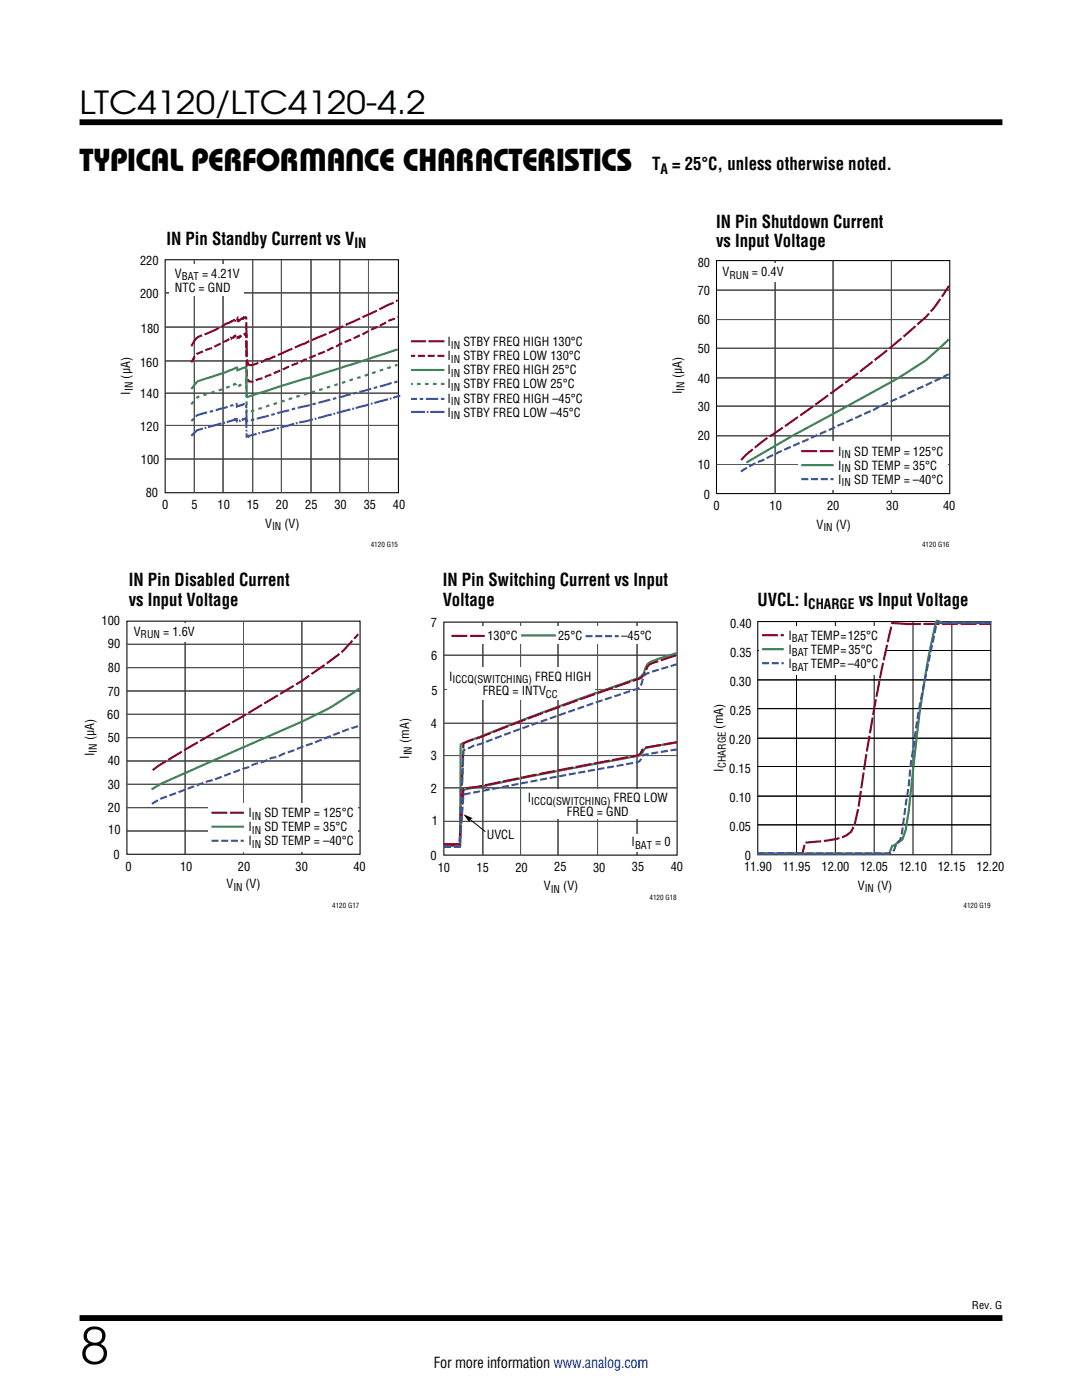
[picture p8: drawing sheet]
<svg xmlns="http://www.w3.org/2000/svg" width="216mm" height="279mm" viewBox="0 0 216 279" stroke-linecap="round" stroke-linejoin="round" font-family="sans-serif">
<path d="M15.9 24.4h184.1M15.9 263h184.1" fill="none" stroke="#000" stroke-width="1.2" stroke-linecap="butt"/>
<path d="M33 51.8h46.5v46.5h-46.5z" fill="none" stroke="#000" stroke-width=".21"/>
<g fill="none" stroke="#000" stroke-width=".2">
<path d="M33 58.4h46.4M38.8 51.8v46.6M44.5 51.8v46.6M50.4 51.8v46.6M56.2 51.8v46.6M62.1 51.8v46.6M67.8 51.8v46.6M73.5 51.8v46.6M33 65.3h46.5M33 72h46.5M33 78.5h46.5M33 84.9h46.5"/>
<path d="M33 91.6h46.5"/>
</g>
<g fill="none" stroke="#58595b" stroke-width=".2">
<path d="M33 58.4h46.4M38.8 51.8v46.6M44.5 51.8v46.6M50.4 51.8v46.6M56.2 51.8v46.6M62.1 51.8v46.6M67.8 51.8v46.6M73.5 51.8v46.6M33 65.3h46.5M33 72h46.5M33 78.5h46.5M33 84.9h46.5"/>
<path d="M33 91.6h46.5"/>
</g>
<path d="M33.7 52.7h14.9v6.3h-14.9z" fill="#fff"/>
<path d="M38.2 69.1l.1-.3a3.1 3.1 0 0 1 2.5-2l2.2-1 2.1-1.2 1.8-.7 .3-.3h.1l.2 .5 .2-.2 1.3-.6 .1 .1 .1 6.7 .2 2.2a.88 .88 0 0 0 1.5 .4l1.5-.5 .9-.5 .6-.1 11.5-5 13.9-6.6M88.7 68.1h-6.7" fill="none" stroke="#910028" stroke-width=".42" stroke-dasharray="3.2 .5" stroke-linecap="butt"/>
<path d="M38.2 72.3l1.2-1.7 2.8-1.1 5.1-2.6 .1 .5 .3-.1 1.3-.7 .1 .2 .3 8.8 .2 .5 .8 .1 2.3-.8 8.1-3.6 .6-.1 .6-.4 3.4-1.4 7-3.2 6.9-3.5M88.7 71h-6.7" fill="none" stroke="#910028" stroke-width=".42" stroke-dasharray="1.4 .5" stroke-linecap="butt"/>
<path d="M79.3 69.7l-8.3 2.8-21.6 6.7-.2-.1-.2-5.8-1.6 .6-.1-.6-2.4 1-3.4 1.1a4.1 4.1 0 0 0-2.5 1.2l-.8 1M82 73.8h6.7" fill="none" stroke="#37864b" stroke-width=".42"/>
<path d="M88.7 76.6h-6.7M38.2 80.7l.6-.8a3.5 3.5 0 0 1 2.3-1.2l2.9-.9 3.2-1.3 .2 .6 1.5-.7 .2 .1v-1.3l.1 7.1 .1 .1 30-9.6" fill="none" stroke="#37864b" stroke-width=".42" stroke-dasharray=".7 .9" stroke-linecap="butt"/>
<path d="M38.2 87l1.2-1.2 7.8-2.2 .1 .5 1.7-.6 .1 .2 .2 3.5 30.6-8.2M88.7 82.2h-6.7" fill="none" stroke="#3a53a4" stroke-width=".42" stroke-dasharray="2.8 .4 .4 .4" stroke-linecap="butt"/>
<path d="M88.7 79.6h-6.7M38.2 84l.4-.4a2.3 2.3 0 0 1 1.8-1l6.7-2 .2 .6 1.7-.7 .1 .3 .1 3.3 30.1-8" fill="none" stroke="#3a53a4" stroke-width=".42" stroke-dasharray=".7 .5 2.5 .5" stroke-linecap="butt"/>
<path d="M143 52h46.5v46.5h-46.5z" fill="none" stroke="#000" stroke-width=".21"/>
<path d="M143 57.9h46.5M154.7 52v46.5M166.2 52v46.5M177.9 52v46.5M143 75.4h46.5M143 69.5h46.5M143 63.8h46.5M143 92.7h46.5M143 87h46.5M143 81.1h46.5" fill="none" stroke="#000" stroke-width=".2"/>
<path d="M143 57.9h46.5M154.7 52v46.5M166.2 52v46.5M177.9 52v46.5M143 75.4h46.5M143 69.5h46.5M143 63.8h46.5M143 92.7h46.5M143 87h46.5M143 81.1h46.5" fill="none" stroke="#58595b" stroke-width=".2"/>
<path d="M159.3 88.2h29.8v9.6h-29.8z" fill="#fff"/>
<path d="M147.8 94.1l3.2-1.8 23.2-10.4 15.1-7.2M159.9 95.6h6.4" fill="none" stroke="#3a53a4" stroke-width=".42" stroke-dasharray="1.4 .5" stroke-linecap="butt"/>
<path d="M189.3 67.7l-4.7 4.3-5.4 3.5-21.1 11.5-9.2 5.3M159.9 92.8h6.4" fill="none" stroke="#37864b" stroke-width=".42"/>
<path d="M147.9 91.8a43.8 43.8 0 0 1 7.9-6.2l5.6-3.9a325.7 325.7 0 0 0 16.2-12.3l6.1-5.2a25.2 25.2 0 0 0 5.7-7.2M159.9 90h6.4" fill="none" stroke="#910028" stroke-width=".42" stroke-dasharray="3.2 .5" stroke-linecap="butt"/>
<path d="M143.5 52.5h13.4v3.8h-13.4z" fill="#fff"/>
<path d="M25.3 124h46.6v46.5h-46.6z" fill="none" stroke="#000" stroke-width=".21"/>
<path d="M25.3 128.6h46.5M25.3 133.2h46.5M25.3 137.9h46.5M36.9 123.9v46.6M48.6 123.9v46.6M60.2 123.9v46.6M25.3 142.6h46.5M25.3 147.2h46.5M25.3 151.9h46.5M25.3 156.5h46.5M25.3 161.2h46.5M25.3 165.8h46.5" fill="none" stroke="#000" stroke-width=".2"/>
<path d="M25.3 128.6h46.5M25.3 133.2h46.5M25.3 137.9h46.5M36.9 123.9v46.6M48.6 123.9v46.6M60.2 123.9v46.6M25.3 142.6h46.5M25.3 147.2h46.5M25.3 151.9h46.5M25.3 156.5h46.5M25.3 161.2h46.5M25.3 165.8h46.5" fill="none" stroke="#58595b" stroke-width=".2"/>
<path d="M41.6 160.4h29.8v9.6h-29.8z" fill="#fff"/>
<path d="M30.3 160.4a15.3 15.3 0 0 1 4.9-2.1l14.5-5.2a6.3 6.3 0 0 1 3-1.1 6.8 6.8 0 0 1 2.9-1.1l1-.5 6-2.1 6.7-2.7 2.2-.7M42.2 167.8h6.5" fill="none" stroke="#3a53a4" stroke-width=".42" stroke-dasharray="1.4 .5" stroke-linecap="butt"/>
<path d="M71.7 137.4a56 56 0 0 1-11.5 6.6l-23.1 10.2a37 37 0 0 0-6.7 3.2l-.2 .1M42.2 165h6.5" fill="none" stroke="#37864b" stroke-width=".42"/>
<path d="M30.5 153.7l1-.8 5.5-3.3 11.6-6.7 11.7-7 1.9-1.4a36.6 36.6 0 0 0 9.1-7.7l.2-.2M42.2 162.2h6.5" fill="none" stroke="#910028" stroke-width=".42" stroke-dasharray="3.2 .5" stroke-linecap="butt"/>
<path d="M26 124.4h13.5v3.6h-13.5z" fill="#fff"/>
<path d="M88.6 124.2h46.5v46.5h-46.5z" fill="none" stroke="#000" stroke-width=".21"/>
<path d="M88.6 130.8h46.4M88.6 137.6h46.5M96.3 124.2v46.5M103.9 124.2v46.4M111.3 124.2v46.4M119.2 124.2v46.5M127.1 124.2v46.5M88.6 144.3h46.5M88.6 150.8h46.5M88.6 157.2h46.5M88.6 163.9h46.5" fill="none" stroke="#000" stroke-width=".2"/>
<path d="M88.6 130.8h46.4M88.6 137.6h46.5M96.3 124.2v46.5M103.9 124.2v46.4M111.3 124.2v46.4M119.2 124.2v46.5M127.1 124.2v46.5M88.6 144.3h46.5M88.6 150.8h46.5M88.6 157.2h46.5M88.6 163.9h46.5" fill="none" stroke="#58595b" stroke-width=".2"/>
<g fill="#fff">
<path d="M96.8 165h6.2v3.1h-6.2z"/>
<path d="M125.6 166.5h8.8v3.5h-8.8z"/>
</g>
<path d="M93.6 163.3l3.3 2.7" fill="none" stroke="#000" stroke-width=".2"/>
<path d="M92.5 162.5l1.8 .8-.5 .2-.1 .6z" fill="#000"/>
<path d="M89.1 125h41.7v3.6h-41.7z" fill="#fff"/>
<path d="M90.1 126.9h6.6" fill="none" stroke="#910028" stroke-width=".42" stroke-dasharray="3.2 .5" stroke-linecap="butt"/>
<path d="M104 126.8h6.9" fill="none" stroke="#37864b" stroke-width=".42"/>
<path d="M116.8 127h6.7" fill="none" stroke="#3a53a4" stroke-width=".42" stroke-dasharray="1.4 .5" stroke-linecap="butt"/>
<g fill="#fff">
<path d="M89.3 133.3h29.4v6.4h-29.4z"/>
<path d="M104.8 157.6h28.9v5.9h-28.9z"/>
</g>
<path d="M135.2 130.3l-2 .6a10.8 10.8 0 0 0-4 1.7l-.3 .6a2.82 2.82 0 0 1-2.4 2.5l-17.6 6.2-16.5 6.5a.43 .43 0 0 0-.5 .5l-.1 19.8h-3.2M135.1 148.2l-5.8 1a2.29 2.29 0 0 0-1.4 1.3l-.9 .4-17 3.2-18.1 3.7-.1 11h-3.2" fill="none" stroke="#37864b" stroke-width=".42"/>
<path d="M88.6 168.5h3.1l.8-20.2 18.9-7.1 15.4-5.5a2.49 2.49 0 0 0 2.2-2.1 2.58 2.58 0 0 1 2.2-1.6l3.9-1.3M88.6 168.6l3.1-.1 .8-11 3.3-.6 14-2.8 16.5-3.2a1.84 1.84 0 0 0 2-1.4 10.3 10.3 0 0 1 3.6-.8l3.3-.6" fill="none" stroke="#910028" stroke-width=".42" stroke-dasharray="3.2 .5" stroke-linecap="butt"/>
<path d="M88.6 169l3.1-.1 .8-19.2 1.1-.4a3.4 3.4 0 0 1 2-.7l10.8-4 19.1-6.6a3.7 3.7 0 0 0 2.3-1.1l.2-.3a3.5 3.5 0 0 1 .9-2.1l6.2-1.9M88.6 169h3.1l.8-10.4 15.2-3 18.5-3.3a1.56 1.56 0 0 0 1.9-1.3l.6-.4 6.4-1" fill="none" stroke="#3a53a4" stroke-width=".42" stroke-dasharray="1.4 .5" stroke-linecap="butt"/>
<path d="M151.2 124h46.5v46.6h-46.5z" fill="none" stroke="#000" stroke-width=".21"/>
<path d="M151.2 129.8h46.5M151.2 135.7h46.5M158.9 124v46.6M166.7 124v46.6M174.4 124v46.6M182.2 124v46.6M189.9 124v46.6M151.2 158.9h46.5M151.2 153h46.5M151.2 147.3h46.5M151.2 141.4h46.5M151.2 164.6h46.5" fill="none" stroke="#000" stroke-width=".2"/>
<path d="M151.5 124.9h25.4v9.6h-25.4z" fill="#fff"/>
<path d="M152.1 132.4h4.3M151.2 170.3h26.1a1.61 1.61 0 0 0 1.4-1.6l.4-.6a2.61 2.61 0 0 0 .9-2.1l2.2-16.2a310.1 310.1 0 0 1 4.5-24.6 .99 .99 0 0 1 .6-1.1l.6 .3 9.8-.1" fill="none" stroke="#3a53a4" stroke-width=".42" stroke-dasharray="1.4 .5" stroke-linecap="butt"/>
<path d="M152.1 126.8h4.3M151.2 170.3h8.6l.3-.1 .5-2 .7-.1a31.2 31.2 0 0 0 6.9-1l.9-.5 .7-.6 .7-1.4 .8-3.4a372 372 0 0 1 6.8-37l3.1 .3h-.4h16.8" fill="none" stroke="#910028" stroke-width=".42" stroke-dasharray="3.2 .5" stroke-linecap="butt"/>
<path d="M152.1 129.6h4.3M197.7 124.2h-7.9a4.6 4.6 0 0 1-2.8-.3l-.3 .3a261.9 261.9 0 0 0-4.8 32.8l-.6 4.9-.6 3.8-.6 1.8-2.1 1.4-.6 1.4h-26.2" fill="none" stroke="#37864b" stroke-width=".42"/>
<text font-size="10.6" x="15.9" y="272.2">8</text>
<g font-size="6.3">
<text x="15.9" y="22.8">LTC4120/LTC4120-4.2</text>
<text x="15.9" y="34.1">TYPICAL PERFORMANCE CHARACTERISTICS</text>
</g>
<g font-size="3.5">
<text x="130.1" y="34">T = 25°C, unless otherwise noted.</text>
<text x="142.9" y="45.4">IN Pin Shutdown Current</text>
<text x="33.2" y="48.8">IN Pin Standby Current vs V</text>
<text x="142.9" y="49.3">vs Input Voltage</text>
<text x="25.7" y="117">IN Pin Disabled Current</text>
<text x="88.4" y="117">IN Pin Switching Current vs Input</text>
<text x="25.7" y="120.9">vs Input Voltage</text>
<text x="88.4" y="120.9">Voltage</text>
<text x="151.1" y="120.9">UVCL: I</text>
<text x="171.4" y="120.9">vs Input Voltage</text>
</g>
<text font-size="3" x="86.6" y="273.1">For more information www.analog.com</text>
<g font-size="2.8">
<text x="131.8" y="34.7">A</text>
<text x="70.7" y="49.5">IN</text>
<text x="161.3" y="121.6">CHARGE</text>
</g>
<g font-size="2.5">
<text x="28" y="52.9">220</text>
<text x="139.2" y="53.2">80</text>
<text x="28" y="59.4">200</text>
<text x="34.9" y="58.3">NTC = GND</text>
<text x="34.9" y="55.4">V</text>
<text x="40.3" y="55.4">= 4.21V</text>
<text x="139.2" y="58.9">70</text>
<text x="144.2" y="55.2">V</text>
<text x="150" y="55.2">= 0.4V</text>
<text x="139.2" y="64.8">60</text>
<text x="28.1" y="66.5">180</text>
<text x="89.3" y="69.1">I</text>
<text x="89.3" y="71.9">I</text>
<text x="92.5" y="69.1">STBY FREQ HIGH 130°C</text>
<text x="92.5" y="71.9">STBY FREQ LOW 130°C</text>
<text x="139.2" y="70.4">50</text>
<text x="25.9" y="75.5" transform="rotate(-90 25.9 75.5)">(µA)</text>
<text x="28" y="73.2">160</text>
<text x="89.3" y="74.7">I</text>
<text x="89.3" y="77.5">I</text>
<text x="92.5" y="74.7">STBY FREQ HIGH 25°C</text>
<text x="92.5" y="77.5">STBY FREQ LOW 25°C</text>
<text x="136.1" y="75.4" transform="rotate(-90 136.1 75.4)">(µA)</text>
<text x="139.2" y="76.4">40</text>
<text x="25.9" y="78.7" transform="rotate(-90 25.9 78.7)">I</text>
<text x="28" y="79.5">140</text>
<text x="89.3" y="80.3">I</text>
<text x="89.3" y="83.2">I</text>
<text x="92.5" y="80.3">STBY FREQ HIGH –45°C</text>
<text x="92.5" y="83.2">STBY FREQ LOW –45°C</text>
<text x="136.1" y="78.6" transform="rotate(-90 136.1 78.6)">I</text>
<text x="139.2" y="82.1">30</text>
<text x="28" y="85.9">120</text>
<text x="139.2" y="87.9">20</text>
<text x="28.1" y="92.5">100</text>
<text x="139.2" y="93.7">10</text>
<text x="167.3" y="93.7">I</text>
<text x="167.3" y="90.9">I</text>
<text x="170.4" y="90.9">SD TEMP = 125°C</text>
<text x="170.4" y="93.7">SD TEMP = 35°C</text>
<text x="29.1" y="99.2">80</text>
<text x="32.4" y="101.7">0</text>
<text x="38.2" y="101.6">5</text>
<text x="43.4" y="101.6">10</text>
<text x="49.2" y="101.7">15</text>
<text x="55.1" y="101.7">20</text>
<text x="60.9" y="101.7">25</text>
<text x="66.7" y="101.7">30</text>
<text x="72.6" y="101.7">35</text>
<text x="78.4" y="101.6">40</text>
<text x="140.5" y="99.5">0</text>
<text x="142.4" y="101.8">0</text>
<text x="153.6" y="101.8">10</text>
<text x="165" y="101.8">20</text>
<text x="167.3" y="96.6">I</text>
<text x="170.4" y="96.6">SD TEMP = –40°C</text>
<text x="176.9" y="101.8">30</text>
<text x="188.2" y="101.8">40</text>
<text x="52.9" y="105.3">V</text>
<text x="56.8" y="105.3">(V)</text>
<text x="162.9" y="105.5">V</text>
<text x="166.8" y="105.5">(V)</text>
<text x="20.3" y="124.8">100</text>
<text x="85.9" y="125.2">7</text>
<text x="145.7" y="125.2">0.40</text>
<text x="21.5" y="129.3">90</text>
<text x="26.7" y="126.9">V</text>
<text x="32.6" y="126.9">= 1.6V</text>
<text x="86" y="131.8">6</text>
<text x="97.3" y="127.7">130°C</text>
<text x="111.4" y="127.7">25°C</text>
<text x="124" y="127.7">–45°C</text>
<text x="145.7" y="131">0.35</text>
<text x="157.3" y="130.5">I</text>
<text x="157.3" y="127.6">I</text>
<text x="161.8" y="127.6">TEMP = 125°C</text>
<text x="161.8" y="130.5">TEMP = 35°C</text>
<text x="21.5" y="134.1">80</text>
<text x="89.6" y="135.9">I</text>
<text x="106.8" y="135.9">FREQ HIGH</text>
<text x="145.6" y="136.8">0.30</text>
<text x="157.3" y="133.3">I</text>
<text x="161.8" y="133.3">TEMP = –40°C</text>
<text x="21.4" y="143.4">60</text>
<text x="21.5" y="138.9">70</text>
<text x="86.1" y="138.7">5</text>
<text x="96.3" y="138.7">FREQ = INTV</text>
<text x="145.6" y="142.6">0.25</text>
<text x="18.8" y="147.8" transform="rotate(-90 18.8 147.8)">(µA)</text>
<text x="21.5" y="148.1">50</text>
<text x="81.6" y="148.3" transform="rotate(-90 81.6 148.3)">(mA)</text>
<text x="85.9" y="145.3">4</text>
<text x="144.3" y="145.4" transform="rotate(-90 144.3 145.4)">(mA)</text>
<text x="145.5" y="148.4">0.20</text>
<text x="18.8" y="151" transform="rotate(-90 18.8 151)">I</text>
<text x="21.5" y="152.7">40</text>
<text x="81.6" y="151.5" transform="rotate(-90 81.6 151.5)">I</text>
<text x="86" y="151.7">3</text>
<text x="144.3" y="154" transform="rotate(-90 144.3 154)">I</text>
<text x="145.5" y="154.2">0.15</text>
<text x="21.5" y="157.4">30</text>
<text x="86" y="158.2">2</text>
<text x="105.3" y="160.1">I</text>
<text x="122.5" y="160.1">FREQ LOW</text>
<text x="145.6" y="160">0.10</text>
<text x="21.5" y="162">20</text>
<text x="21.6" y="166.5">10</text>
<text x="49.6" y="165.9">I</text>
<text x="49.6" y="163.1">I</text>
<text x="52.8" y="163.1">SD TEMP = 125°C</text>
<text x="52.8" y="165.9">SD TEMP = 35°C</text>
<text x="86.2" y="164.7">1</text>
<text x="97.1" y="167.4">UVCL</text>
<text x="113.1" y="162.9">FREQ = GND</text>
<text x="145.6" y="165.8">0.05</text>
<text x="22.7" y="171.4">0</text>
<text x="25" y="173.8">0</text>
<text x="35.9" y="173.8">10</text>
<text x="47.5" y="173.7">20</text>
<text x="49.6" y="168.7">I</text>
<text x="52.8" y="168.7">SD TEMP = –40°C</text>
<text x="59" y="173.8">30</text>
<text x="70.5" y="173.7">40</text>
<text x="85.9" y="171.5">0</text>
<text x="87.4" y="174">10</text>
<text x="102.8" y="174">20</text>
<text x="110.6" y="173.9">25</text>
<text x="118.3" y="174">30</text>
<text x="126" y="168.9">I</text>
<text x="126.1" y="173.9">35</text>
<text x="130.8" y="168.9">= 0</text>
<text x="133.8" y="173.9">40</text>
<text x="148.5" y="173.9">11.90</text>
<text x="148.6" y="171.6">0</text>
<text x="156.2" y="173.9">11.95</text>
<text x="163.9" y="173.8">12.00</text>
<text x="171.7" y="173.8">12.05</text>
<text x="179.4" y="173.8">12.10</text>
<text x="187.1" y="173.8">12.15</text>
<text x="194.9" y="173.9">12.20</text>
<text x="45.2" y="177.3">V</text>
<text x="49" y="177.3">(V)</text>
<text x="95.1" y="174">15</text>
<text x="108.5" y="177.7">V</text>
<text x="112.4" y="177.7">(V)</text>
<text x="171.2" y="177.5">V</text>
<text x="175" y="177.5">(V)</text>
</g>
<g font-size="2.1">
<text x="36.3" y="56">BAT</text>
<text x="145.5" y="55.7">RUN</text>
<text x="90" y="69.6">IN</text>
<text x="90" y="72.4">IN</text>
<text x="90" y="75.2">IN</text>
<text x="136.6" y="77.9" transform="rotate(-90 136.6 77.9)">IN</text>
<text x="26.5" y="78" transform="rotate(-90 26.5 78)">IN</text>
<text x="90" y="78.1">IN</text>
<text x="90" y="80.9">IN</text>
<text x="90" y="83.7">IN</text>
<text x="167.9" y="91.4">IN</text>
<text x="167.9" y="94.3">IN</text>
<text x="167.9" y="97.1">IN</text>
<text x="54.3" y="105.9">IN</text>
<text x="164.3" y="106">IN</text>
<text x="28.1" y="127.4">RUN</text>
<text x="158" y="128.2">BAT</text>
<text x="158" y="131">BAT</text>
<text x="90.3" y="136.4">ICCQ(SWITCHING)</text>
<text x="158" y="133.8">BAT</text>
<text x="108.9" y="139.2">CC</text>
<text x="19.3" y="150.3" transform="rotate(-90 19.3 150.3)">IN</text>
<text x="82.2" y="150.8" transform="rotate(-90 82.2 150.8)">IN</text>
<text x="144.8" y="153.3" transform="rotate(-90 144.8 153.3)">CHARGE</text>
<text x="106" y="160.6">ICCQ(SWITCHING)</text>
<text x="50.3" y="163.6">IN</text>
<text x="50.3" y="166.4">IN</text>
<text x="50.3" y="169.3">IN</text>
<text x="126.7" y="169.5">BAT</text>
<text x="46.6" y="177.8">IN</text>
<text x="109.9" y="178.2">IN</text>
<text x="172.5" y="178.1">IN</text>
<text x="193.9" y="261.2">Rev. G</text>
</g>
<g font-size="1.4">
<text x="74" y="109.1">4120 G15</text>
<text x="184" y="109.3">4120 G16</text>
<text x="129.6" y="179.7">4120 G18</text>
<text x="66.3" y="181.2">4120 G17</text>
<text x="192.3" y="181.3">4120 G19</text>
</g>
</svg>
